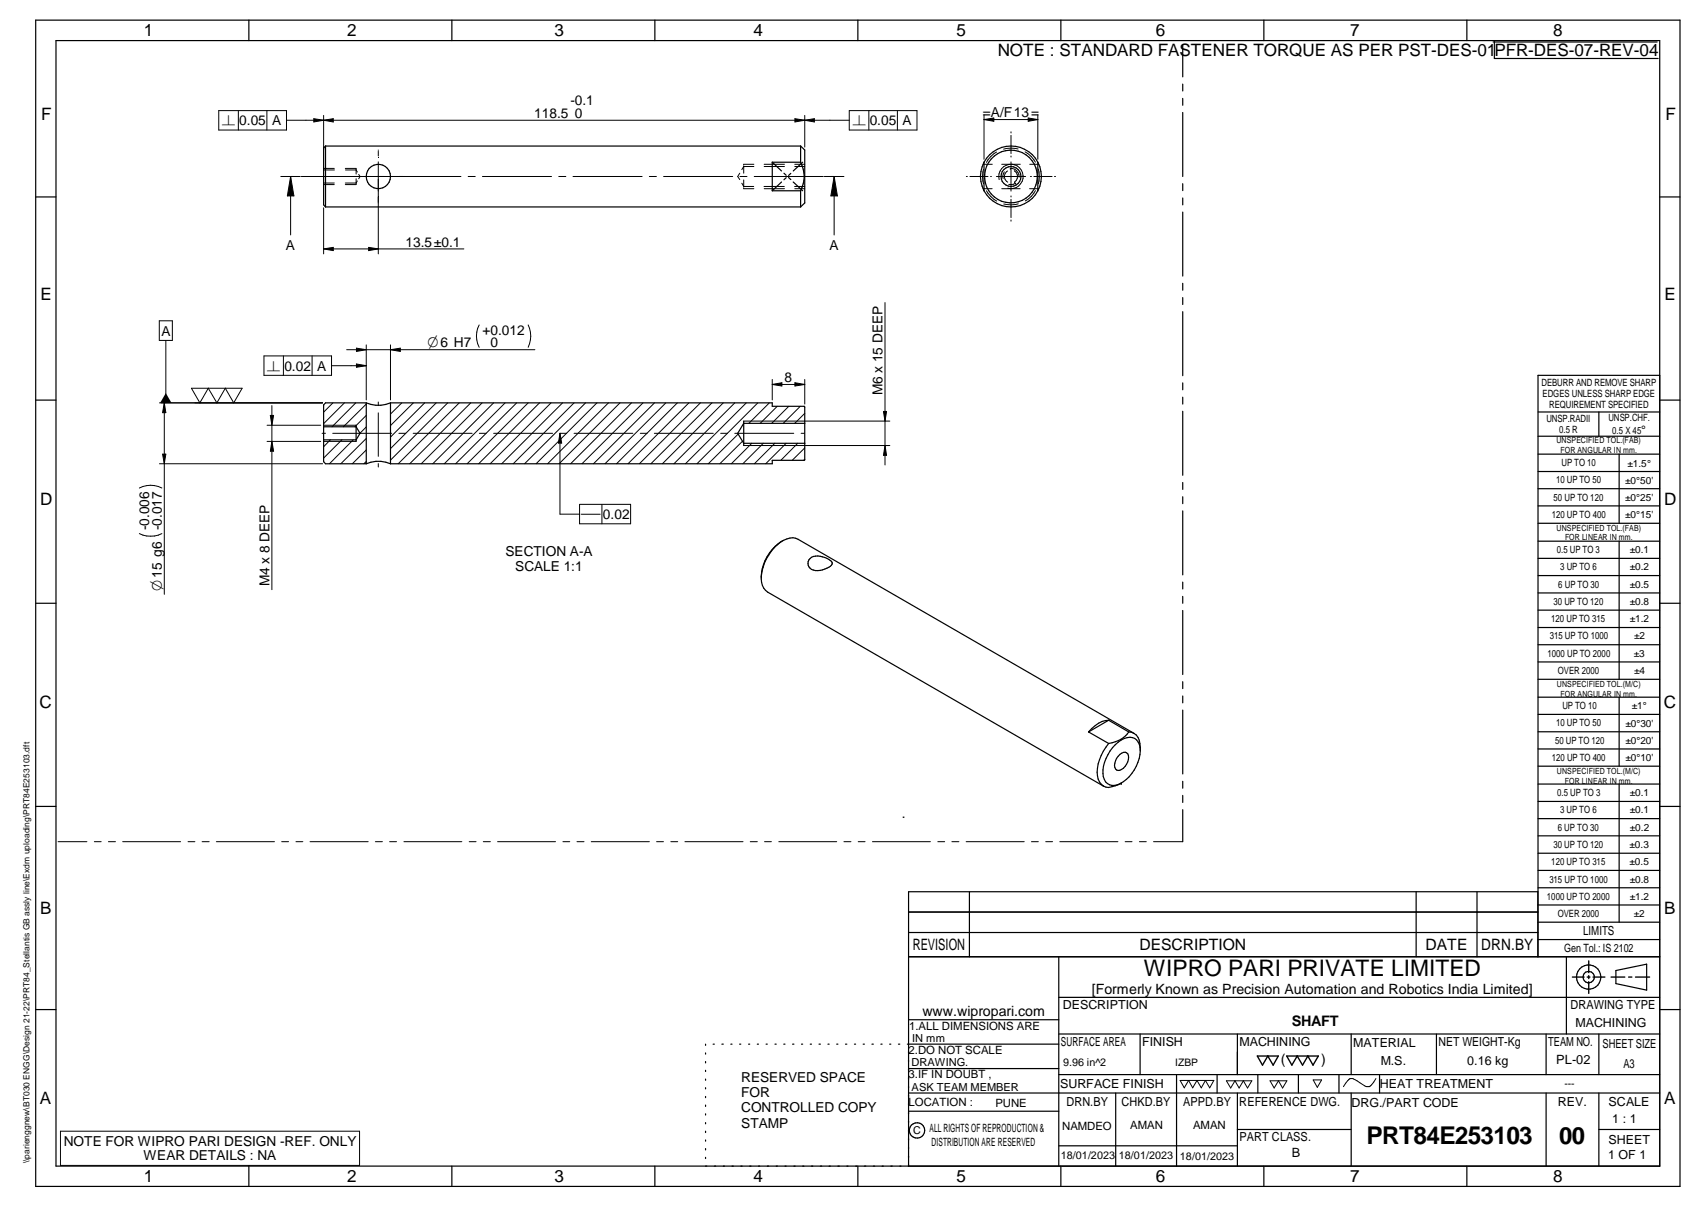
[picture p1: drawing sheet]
<svg xmlns="http://www.w3.org/2000/svg" width="420mm" height="297mm" viewBox="0 0 420 297" stroke-linecap="round" stroke-linejoin="round" font-family="sans-serif">
<g fill="none" stroke="#000" stroke-width=".3">
<path d="M8.8 5h405v287h-405zM13.8 10h395v277h-395zM61.3 5v5M111.3 5v5M161.3 5v5M211.3 5v5M261.3 5v5M291.3 11.1v7.8M311.3 5v5M361.3 5v5M367.7 10.3h40.4M368 10.2v4.2h40.4"/>
<path d="M80.2 35.9l-.5 .5v14l.5 .5M80.2 35.9v15M80.2 35.9h117M190.2 39.9v7M190.2 39.9h7M190.2 39.9l2.3 2.2M197.2 35.9l1 1v13.1l-1 .9M197.2 35.9v4M197.2 39.9a7.4 7.4 0 0 1 0 7M197.7 39.9l-2.3 2.2M242.3 39.9a7.5 7.5 0 0 1 13.3 0M242.3 39.9v7"/>
<path d="M242.3 39.9a7.4 7.4 0 0 0 0 7M255.6 39.9v7M255.6 39.9a7.4 7.4 0 0 1 0 7M291.3 20.7v1.7M291.3 24.2v1.7M291.3 27.7v15.7M8.8 48.5h5M80.2 50.9h117M190.2 46.9h7M192.5 44.8l-2.3 2.1M193.1 42.6l.5 .5M193.6 43.7l-.5 .5"/>
<path d="M194.2 43.7l.6 .5M194.8 42.7l-.6 .5M195.4 44.8l2.3 2.1M197.2 46.9v4M242.3 46.9a7.5 7.5 0 0 0 13.3 0M291.3 45.2v1.7M291.3 48.7v1.7M291.3 52.2v15.7M408.8 48.5h5M291.3 69.7v1.7M291.3 73.2v1.7M291.3 76.7v15.8"/>
<path d="M8.8 98.5h5M90.2 99.1h-10l-.5 .6v13.9l.5 .5h10M90.2 99.1v15M90.2 99.1a7.5 7.5 0 0 0 6 0M96.2 99.1h94v.9h7.9l.1 .2v13l-.1 .1h-7.9v.8h-94M96.2 99.1v15M291.3 94.2v1.7M291.3 97.7v1.7M408.8 98.5h5M408.8 92.4h-30v143.1M79.7 105h8l1 1.6-1 1.6h-8M87.7 104.6v4"/>
<path d="M90.2 114.1a7.5 7.5 0 0 1 6 0M183.2 103.6v6M198.2 104.2h-15l-1.5 2.4 1.5 2.5h15M291.3 101.2v15.8M291.3 118.7v1.7M378.8 101.4h30M378.8 107.4h30M378.8 111.8h30M378.8 116h30M393.8 101.4v6M398.8 111.8v17M192.8 133.1a10.9 10.9 0 0 0-5.3 9.1"/>
<path d="M199.5 137.5a3.9 3.9 0 0 1 4.6 .2 .98 .98 0 0 1 .9 .9 .98 .98 0 0 1-.9 1 4.3 4.3 0 0 1-4.6 .2 1.64 1.64 0 0 1 0-2.3zM291.3 122.3v1.7M291.3 125.7v15.8M378.8 120.3h30M378.8 124.5h30M378.8 128.8h30M378.8 133.2h30M378.8 137.4h30M398.8 133.2v34M8.8 148.5h5M291.3 143.3v1.6M291.3 146.8v1.7"/>
<path d="M291.3 150.2v15.8M378.8 141.6h30M378.8 145.9h30M378.8 150.2h30M378.8 154.4h30M378.8 158.7h30M408.8 148.5h5M273 177.2a6.9 6.9 0 0 0-4.9 2.9M273 177.2l-4.9 2.9M273 177.2l5 2.9M291.3 167.8v1.7M291.3 171.3v1.7"/>
<path d="M291.3 174.8v15.7M378.8 162.9h30M378.8 167.2h30M378.8 171.6h30M378.8 175.8h30M398.8 171.6v17M8.8 198.5h5M268.1 180.1l4.9 2.9M273 183a11.2 11.2 0 0 0-2.7 7.9 2.79 2.79 0 0 0 3.6 2.7l2.2-.9M274.7 183.3a4.4 4.4 0 0 1 4.8-1.6 3.7 3.7 0 0 1 1.2 4 9.8 9.8 0 0 1-5.5 7.4 2.64 2.64 0 0 1-3.6-2.8 10.1 10.1 0 0 1 3.1-7zM275.8 185.7a1.22 1.22 0 0 1 1.6-.4 1.22 1.22 0 0 1 .5 1.6l-.2 .6a2.9 2.9 0 0 1-2.3 2.1 1.55 1.55 0 0 1-.7-2.4zM276.1 192.7h.1"/>
<path d="M276.2 192.7h-.1M278 180.1a2.82 2.82 0 0 1 2.7 2.9l.1 1.7M278 180.1a6.8 6.8 0 0 1-5 2.9M279.3 180.5l-82.8-47.8a4.5 4.5 0 0 0-5.1 1.4 11.2 11.2 0 0 0-3.8 9.2 3.4 3.4 0 0 0 1.4 2.4l82.8 47.8M291.3 192.3v1.7M291.3 195.7v1.8M291.3 199.3v7.8M378.8 180.1h30M378.8 184.3h30M378.8 188.6h30M378.8 193h30M378.8 197.2h30"/>
<path d="M398.8 193v33.9M408.8 198.5h5M238.7 219.5v16M348.8 219.5v16M363.8 219.5v16M378.8 201.5h30M378.8 205.7h30M378.8 210h30M378.8 214.2h30M378.8 218.5h30M223.8 235.5h185M223.8 229.5h154.9"/>
<path d="M223.8 224.5h154.9M260.8 235.5v51.5M378.7 235.5v-16h-154.9v67.5M378.8 222.7h30M378.8 226.9h30M378.8 231.2h30M385.8 235.5v19M398 238.8l7.5-1.5v6.4l-7.5-1.6zM8.8 248.5h5M173.8 257v.3M173.8 259.1v.3M175.6 257h.3"/>
<path d="M177.8 257h.3M180 257h.3M182.1 257h.3M184.4 257h.2M186.5 257h.3M188.7 257h.3M190.9 257h.3M193 257h.3M195.2 257h.3M197.4 257h.3M199.5 257h.3M201.7 257h.3"/>
<path d="M203.9 257h.3M206.1 257h.3M208.2 257h.4M210.4 257h.3M212.6 257h.3M214.7 257h.4M216.9 257h.3M219.1 257h.3M221.3 257h.3M223.5 257h37.3M223.8 251h37M260.8 245.4h148"/>
<path d="M260.8 254.5h148M280.8 254.5v10M304.7 254.5v10M332.8 254.5v10M353.8 254.5v10M380.8 254.5v10M393.8 254.5v10M408.8 248.5h5M173.8 261.2v.4M173.8 263.4v.3M173.8 265.6v.3M173.8 267.7v.3"/>
<path d="M173.8 269.8v.3M173.8 271.9v.4M173.8 274.1v.3M173.8 276.3v.3M173.8 278.4v.3M223.8 273.5h37M223.8 269h185M223.8 263h37M260.8 264.5h148M274.8 269v18M289.8 264.5v22.5M299.8 264.5v4.5"/>
<path d="M304.7 269v18M304.7 278h28.1M309.8 264.5v4.5M319.8 264.5v4.5M329.8 264.5v4.5M332.8 269v18M339.8 264.5v4.5M380.8 269v18M393.8 269v18M393.8 278h15M61.3 287v5M111.3 287v5"/>
<path d="M161.3 287v5M173.8 280.5v.3M173.8 282.7v.3M173.8 284.8v.3M211.3 287v5M260.8 282h43.9M261.3 287v5M311.3 287v5M361.3 287v5"/>
<circle cx="93.2" cy="43.4" r="2.99"/>
<circle cx="249" cy="43.4" r="6.5"/>
<circle cx="249" cy="43.4" r="2.45"/>
<circle cx="391.3" cy="240.5" r="2.99"/>
<circle cx="391.3" cy="240.5" r="1.4"/>
<circle cx="225.9" cy="278.2" r="1.89"/>
</g>
<g fill="none" stroke="#000" stroke-width=".25">
<path d="M53.9 27.2h16.7v4.8h-16.7zM58.7 27.2v4.8M65.7 27.2v4.8M70.6 29.6h138.6M77.3 29.2l2.4 .4-2.4 .4zM79.7 28.4v8.5M79.7 29.6l2.4-.4v.8zM93.2 36.9v.1M93.2 37.2v1.2M93.2 39.8v22.7M195.8 29.2l2.4 .4-2.4 .4zM198.2 28.4v7.8"/>
<path d="M198.2 29.6l2.4-.4v.8zM209.2 27.2h16.6v4.8h-16.6zM214 27.2v4.8M221 27.2v4.8M242.3 28.2v11M242.3 29.4l2.5-.4v.8zM242.3 29.4h13.3M245.4 37.4a6.4 6.4 0 0 0-2.5 2.6M249 32.4v.3M249 33.3v4.5M249 38.4v.3M249 39.8v7.2"/>
<path d="M250.7 36.7a6.9 6.9 0 0 0-3.5 0M252.5 37.4a6.1 6.1 0 0 1 2.5 2.5M253.2 29l2.4 .4-2.4 .4zM255.6 28.2v11M69.2 43.4h4.7M71.6 43.4v14.4M71.6 43.4l.8 4.8h-1.6zM74.2 43.4h39.3M79.7 41.8h2.7M79.7 45h2.6M79.7 41.4h2.6M79.7 45.4h2.6"/>
<path d="M79.7 51.1v11.4M85 41.4l2.7 .1M85.1 41.8h2.6l.3 .5M87.7 41.7v1.1M87.7 44v1.2M87.7 45.3l-2.7 .1M88 44.5l-.3 .5h-2.7M88.3 42.9l.4 .5-.4 .6M115.3 43.4h1.7M118.8 43.4h17M137.6 43.4h1.8M141.1 43.4h17"/>
<path d="M159.9 43.4h1.8M163.4 43.4h17.1M182.2 42.6l-.5 .8 .5 .8M182.2 43.4h1.8M182.7 45.1l.5 .8h2.4M183.2 40.8v1.8M183.2 44.3v1.8M183.2 46.3v.1h2.5M185.7 40.4h-2.5v.2M185.7 41h-2.5l-.5 .7M185.7 43.4h17.1M188.2 45.9h5"/>
<path d="M188.2 41h5M188.2 46.4h5M188.2 40.4h5M195.7 45.9h2.5M195.7 41h2.5M195.7 46.4h2.5M195.7 40.4h2.5M203 43.4h4.8M205.4 43.4l.8 4.8h-1.6zM205.4 43.4v14.4M238 43.4h.2M238.9 43.4h4.4"/>
<path d="M242.1 46.4h2.2M242.1 40.4h2.3M242.2 41.7a6.5 6.5 0 0 0 0 3.6M242.9 46.9a6.9 6.9 0 0 0 2.6 2.6M244 43.4h.2M245.4 43.4h7.2M246.1 44.2a3 3 0 0 1 2.6-3.8 3 3 0 0 1 3.3 3.3 3 3 0 0 1-3.8 2.6M246.7 46.4h4.5M246.7 40.4h4.6M247.3 42.3l-.3 1.1v.5M248.1 42.1a1.58 1.58 0 0 0 .1 2.7M248.8 41.4h.1"/>
<path d="M248.8 41.4a2.04 2.04 0 0 1 2.2 2.2M249 48.2v.3M249 49.1v4.5M249 54.1v.3M249.8 42a1.63 1.63 0 0 1 .1 2.8M249.9 44.8h.1M250.1 45.1h.1M250.1 45.1l-.5 .2-1.2 .1M250.8 50.2a6.9 6.9 0 0 1-3.6 0M253.6 46.4h2.3M253.6 40.4h2.3M253.8 43.4h.2"/>
<path d="M254.6 43.4h4.5M255 46.9a5.7 5.7 0 0 1-2.5 2.5M255.7 41.6a6.5 6.5 0 0 1 0 3.6M259.7 43.4h.3M39.2 79h3.2v4.8h-3.2zM79.7 61.3l2.4-.4v.8zM79.7 61.3h34.5M90.8 60.9l2.4 .4-2.4 .4zM118 80a5.9 5.9 0 0 0 0 5.5M130.1 80a6.3 6.3 0 0 1 0 5.5M218 74.5v39.9M39.3 99.1h40.1"/>
<path d="M40.5 99.1l.3 2.5h-.8zM40.5 99.1v47.2M40.8 83.8v15.3M47.1 95.5h12.5l-2 3.6-2.1-3.6-2.1 3.6-2.1-3.6-2.1 3.6zM65 87.6h16.6v4.8h-16.6zM67 99.8v45.3M69.8 87.6v4.8M76.9 87.6v4.8M81.6 90h8.6M82 99.1l-2.3 2.3M84.8 99.1l-5.1 5.2M85.4 86.1h46.3"/>
<path d="M87.6 99.1l-5.8 5.9M87.8 89.6l2.4 .4-2.4 .4zM87.8 85.7l2.4 .4-2.4 .4zM90.2 99.4l-5.6 5.6M90.2 84.9v13.5M93.2 98.9v.9M96.2 84.9v13.5M96.2 86.1l2.4-.4v.8zM99 99.1l-2.8 2.8M101.8 99.1l-5.6 5.6M104.6 99.1l-8.4 8.5M107.4 99.1l-11.2 11.3"/>
<path d="M110.3 99.1l-14.1 14.1M113.1 99.1l-15 15M115.9 99.1l-15 15M118.7 99.1l-15 15M121.6 99.1l-15 15M124.4 99.1l-15 15M127.2 99.1l-15 15M130.1 99.1l-15 15M132.9 99.1l-15 15M135.7 99.1l-15 15M138.5 99.1l-14.9 15M141.4 99.1l-15 15"/>
<path d="M144.2 99.1l-15 15M147 99.1l-15 15M149.8 99.1l-14.9 15M152.7 99.1l-15 15M155.5 99.1l-15 15M158.4 99.1l-15.1 15M161.2 99.1l-15 15M164 99.1l-15 15M166.8 99.1l-15 15M169.7 99.1l-15 15M172.5 99.1l-15 15M175.3 99.1l-15 15"/>
<path d="M178.1 99.1l-15 15M181 99.1l-15 15M183.8 99.1l-15 15M186.6 99.1l-14.9 15M189.5 99.1l-5.1 5.1M190.2 93.4v5M190.2 94.6l2.4-.4v.8zM190.2 94.6h8M191.4 100l-4.2 4.2M194.3 100l-4.2 4.2M195.8 94.2l2.4 .4-2.4 .4zM197.1 100l-4.2 4.2"/>
<path d="M198.2 93.4v6M39.3 114.1h40.1M40 111.8h.8l-.3 2.3zM65.8 104.6h13.2M65.8 108.6h13.2M66.6 102.2h.8l-.4 2.4zM67 108.6l.4 2.4h-.8zM79.3 106.6h.9M79.7 104.6h8M79.7 108.6h8M81.4 108.2l-1.7 1.7M81.9 106.6h14.6"/>
<path d="M84.2 108.2l-4.5 4.5M87 108.2l-5.9 5.9M90.2 102.2l-2.8 2.8M90.2 105.1l-1.6 1.5M90.2 107.9l-6.3 6.2M90.2 110.7l-3.4 3.4M90.2 113.6l-.6 .5M93.2 101.6v10.7M93.2 114.1v.8M98.2 106.6h1.7M101.8 106.6h14.5M118.1 106.6h1.6"/>
<path d="M121.6 106.6h14.5M137.9 106.6h1.7M137.9 106.6v19.9h4.8M137.9 106.6l.4 2.5h-.8zM141.4 106.6h14.5M157.7 106.6h1.7M161.2 106.6h14.5M177.5 106.6h1.7M181 106.6h14.5M181.8 106.8l-7.4 7.3M182.9 108.6l-5.6 5.5M183.2 109.6h35.9"/>
<path d="M183.2 103.6h35.9M185.2 109.1l-5.1 5M188 109.1l-5 5M190.8 109.1l-5 5M193.6 109.1l-5 5M196.5 109.1l-4.2 4.2M197.3 106.6h.9M198.2 101.7l-2.5 2.5M198.2 110.2l-3.1 3.1M198.2 113l-.3 .3M217.6 101.3h.7l-.3 2.3zM218 109.6l.3 2.5h-.7z"/>
<path d="M34.3 131.3a6.4 6.4 0 0 0 5.6 0M34.3 120.1a6 6 0 0 1 5.6 0M142.7 124.1h12.6v4.8h-12.6zM148.2 124.1v4.8M14.3 207.1h7.1M23.2 207.1h1.7M26.7 207.1h1.7M30.2 207.1h14.3M46.3 207.1h1.7M49.8 207.1h1.7M53.3 207.1h14.3M69.4 207.1h1.7"/>
<path d="M72.9 207.1h1.7M76.4 207.1h14.3M92.4 207.1h1.8M96 207.1h1.7M99.5 207.1h14.2M115.6 207.1h1.7M119 207.1h1.8M122.5 207.1h14.3M138.6 207.1h1.7M142.1 207.1h1.7M145.6 207.1h14.3M161.7 207.1h1.7"/>
<path d="M165.2 207.1h1.7M168.7 207.1h14.3M184.8 207.1h1.7M188.3 207.1h1.7M191.8 207.1h14.3M207.8 207.1h1.8M211.4 207.1h1.7M214.9 207.1h14.2M231 207.1h1.7M234.4 207.1h1.8M237.9 207.1h14.4M254 207.1h1.7"/>
<path d="M257.5 207.1h1.7M261 207.1h14.3M277.1 207.1h1.7M280.6 207.1h1.7M284.1 207.1h7.2M14.9 278.4h73.7v8.4h-73.7zM290.6 265.9h8.3l-1 1.8-1-1.8-1 1.8-1.1-1.8-1.1 1.8-1-1.8-1 1.8zM302 266h6.3l-1.1 1.8-1-1.8-1 1.8-1-1.8-1.1 1.8zM312.8 266h4.1l-1 1.8-1-1.8-1.1 1.8zM323.4 265.8h2.1l-1.1 1.8zM338.9 265.4l-.6 .9a1.71 1.71 0 0 1-1.9 1.1l-2.2-1.4a1.61 1.61 0 0 0-2.8 .6l-.5 .8"/>
</g>
<path d="M391.3 236.5v2.9M309.7 259.9h5.1l-1.2 2.2-1.4-2.2-1.3 2.2zM316.9 259.9h7.8l-1.3 2.2-1.3-2.2-1.3 2.2-1.3-2.2-1.3 2.2zM387.3 240.5h2.8M390.9 240.5h.7M391.3 240.1v.7M391.3 241.6v2.9M392.3 240.5h3M396.8 240.5h3.4M401.1 240.5h.8M402.8 240.5h3.5" fill="none" stroke="#000" stroke-width=".34"/>
<g fill="#000">
<path d="M77.3 29.2l2.4 .4-2.4 .4zM79.7 29.6l2.4-.4v.8zM195.8 29.2l2.4 .4-2.4 .4zM198.2 29.6l2.4-.4v.8zM242.3 29.4l2.5-.4v.8zM253.2 29l2.4 .4-2.4 .4zM71.6 43.4l.8 4.8h-1.6zM205.4 43.4l.8 4.8h-1.6zM79.7 61.3l2.4-.4v.8zM90.8 60.9l2.4 .4-2.4 .4zM40.8 96.7l1.4 2.4h-2.8zM87.8 89.6l2.4 .4-2.4 .4z"/>
<path d="M87.8 85.7l2.4 .4-2.4 .4zM96.2 86.1l2.4-.4v.8zM190.2 94.6l2.4-.4v.8zM195.8 94.2l2.4 .4-2.4 .4zM40.5 99.1l.3 2.5h-.8zM40 111.8h.8l-.3 2.3zM66.6 102.2h.8l-.4 2.4zM67 108.6l.4 2.4h-.8zM137.9 106.6l.4 2.5h-.8zM217.6 101.3h.7l-.3 2.3zM218 109.6l.3 2.5h-.7z"/>
</g>
<text font-size="6" x="336.6" y="281.6">PRT84E253103</text>
<text font-size="5.9" x="384" y="281.6">00</text>
<text font-size="5.6" x="281.7" y="240.2">WIPRO PARI PRIVATE LIMITED</text>
<g font-size="4.2">
<text x="35.4" y="9">1</text>
<text x="85.5" y="8.9">2</text>
<text x="136.6" y="9">3</text>
<text x="185.6" y="9">4</text>
<text x="235.6" y="9">5</text>
<text x="284.6" y="8.8">6</text>
<text x="332.6" y="9">7</text>
<text x="382.6" y="9">8</text>
<text x="245.7" y="13.8">NOTE : STANDARD FASTENER TORQUE AS PER PST-DES-01</text>
<text x="368" y="13.9">PFR-DES-07-REV-04</text>
<text x="10.1" y="29.6">F</text>
<text x="410.2" y="29.6">F</text>
<text x="9.9" y="73.9">E</text>
<text x="409.9" y="73.9">E</text>
<text x="9.9" y="124.2">D</text>
<text x="409.9" y="124.2">D</text>
<text x="9.7" y="174.3">C</text>
<text x="409.7" y="174.3">C</text>
<text x="9.9" y="225">B</text>
<text x="409.8" y="225">B</text>
<text x="9.8" y="271.7">A</text>
<text x="409.8" y="271.7">A</text>
<text x="35.4" y="291">1</text>
<text x="85.5" y="290.9">2</text>
<text x="136.6" y="291">3</text>
<text x="185.6" y="291">4</text>
<text x="235.6" y="291">5</text>
<text x="284.6" y="290.8">6</text>
<text x="332.6" y="291">7</text>
<text x="382.6" y="291">8</text>
</g>
<g font-size="3.9">
<text x="224.8" y="233.8">REVISION</text>
<text x="280.7" y="233.8">DESCRIPTION</text>
<text x="351.1" y="233.8">DATE</text>
<text x="364.8" y="233.8">DRN.BY</text>
</g>
<g font-size="3.7">
<text x="54.6" y="30.8">n</text>
<text x="209.9" y="30.8">n</text>
<text x="105.3" y="85.5">O6 H7</text>
<text x="65.7" y="91.2">n</text>
<text x="142.9" y="127.7">t</text>
<text x="39.9" y="145.4" transform="rotate(-90 39.9 145.4)">O15 g6</text>
</g>
<text font-size="3.6" x="318.2" y="252.6">SHAFT</text>
<g font-size="3.5">
<text x="268.9" y="244.7">[Formerly Known as Precision Automation and Robotics India Limited]</text>
<text x="227.2" y="250">www.wipropari.com</text>
<text x="315.4" y="261.8">(</text>
<text x="325.4" y="261.8">)</text>
</g>
<g font-size="3.4">
<text x="131.6" y="29">118.5</text>
<text x="140.5" y="25.9">-0.1</text>
<text x="141.6" y="29">0</text>
<text x="242.1" y="28.8">=A/F13=</text>
<text x="58.9" y="30.8">0.05 A</text>
<text x="214.2" y="30.8">0.05 A</text>
<text x="70.4" y="61.4">A</text>
<text x="99.9" y="60.7">13.5±0.1</text>
<text x="204.3" y="61.4">A</text>
<text x="39.7" y="82.6">A</text>
<text x="118.9" y="82.3">+0.012</text>
<text x="120.8" y="85.5">0</text>
<text x="70.1" y="91.2">0.02 A</text>
<text x="193.2" y="94">8</text>
<text x="217.4" y="97.3" transform="rotate(-90 217.4 97.3)">M6 x 15 DEEP</text>
<text x="36.7" y="130.5" transform="rotate(-90 36.7 130.5)">-0.006</text>
<text x="39.9" y="130.5" transform="rotate(-90 39.9 130.5)">-0.017</text>
<text x="148.5" y="127.7">0.02</text>
<text x="124.5" y="136.9">SECTION A-A</text>
<text x="126.9" y="140.5">SCALE 1:1</text>
<text x="66.4" y="144.3" transform="rotate(-90 66.4 144.3)">M4 x 8 DEEP</text>
<text x="222.1" y="201.3">.</text>
<text x="182.6" y="266.2">RESERVED SPACE</text>
<text x="182.6" y="270">FOR</text>
<text x="182.6" y="273.7">CONTROLLED COPY</text>
<text x="15.7" y="282">NOTE FOR WIPRO PARI DESIGN -REF. ONLY</text>
<text x="182.6" y="277.5">STAMP</text>
<text x="35.4" y="285.6">WEAR DETAILS : NA</text>
</g>
<g font-size="3.1">
<text x="389.9" y="230.2">LIMITS</text>
<text x="261.7" y="248.3">DESCRIPTION</text>
<text x="386.8" y="248.4">DRAWING TYPE</text>
<text x="261.3" y="257.5">SURFACE AREA</text>
<text x="281.3" y="257.5">FINISH</text>
<text x="305.3" y="257.5">MACHINING</text>
<text x="333.3" y="257.6">MATERIAL</text>
<text x="354.3" y="257.4">NET WEIGHT-Kg</text>
<text x="381.3" y="257.4">TEAM NO.</text>
<text x="388" y="252.8">MACHINING</text>
<text x="394.7" y="257.9">SHEET SIZE</text>
<text x="340.1" y="262.1">M.S.</text>
<text x="361.3" y="262.1">0.16 kg</text>
<text x="383.3" y="262">PL-02</text>
<text x="399.8" y="262.8">A3</text>
<text x="261.1" y="267.7">SURFACE FINISH</text>
<text x="339.8" y="267.8">HEAT TREATMENT</text>
<text x="262.6" y="272.2">DRN.BY</text>
<text x="276.2" y="272.1">CHKD.BY</text>
<text x="291.4" y="272.2">APPD.BY</text>
<text x="305.2" y="272.1">REFERENCE DWG.</text>
<text x="332.9" y="272.4">DRG./PART CODE</text>
<text x="383.7" y="272.2">REV.</text>
<text x="396.2" y="272.3">SCALE</text>
<text x="305.3" y="280.8">PART CLASS.</text>
<text x="396.1" y="281.4">SHEET</text>
<text x="397.1" y="276.4">1 : 1</text>
<text x="318.1" y="284.7">B</text>
<text x="396.1" y="285.3">1 OF 1</text>
</g>
<text font-size="3" x="404.2" y="106.8">°</text>
<g font-size="2.8">
<text x="385.2" y="234.4">Gen Tol.: IS 2102</text>
<text x="223.9" y="253.4">1.ALL DIMENSIONS ARE</text>
<text x="223.8" y="259.3">2.DO NOT SCALE</text>
<text x="223.8" y="265.4">3.IF IN DOUBT ,</text>
<text x="223.8" y="272.2">LOCATION :</text>
<text x="245.1" y="272.4">PUNE</text>
<text x="228.9" y="278.7">ALL RIGHTS OF REPRODUCTION &amp;</text>
<text x="261.6" y="278">NAMDEO</text>
<text x="278.3" y="277.7">AMAN</text>
<text x="293.8" y="277.9">AMAN</text>
<text x="229.4" y="282.1">DISTRIBUTION ARE RESERVED</text>
</g>
<g font-size="2.7">
<text x="224.7" y="256.4">IN mm</text>
<text x="224.5" y="262.4">DRAWING.</text>
<text x="261.8" y="262.3">9.96 in^2</text>
<text x="224.5" y="268.4">ASK TEAM MEMBER</text>
<text x="224.9" y="279.2">C</text>
<text x="261.3" y="285.2">18/01/2023</text>
<text x="275.6" y="285.2">18/01/2023</text>
<text x="290.6" y="285.4">18/01/2023</text>
</g>
<g font-size="2.5">
<text x="379.6" y="95">DEBURR AND REMOVE SHARP</text>
<text x="379.9" y="97.7">EDGES UNLESS SHARP EDGE</text>
<text x="381.5" y="100.5">REQUIREMENT SPECIFIED</text>
<text x="380.9" y="103.8">UNSP.RADII</text>
<text x="384" y="106.6">0.5 R</text>
<text x="396.1" y="103.6">UNSP.CHF.</text>
<text x="397.1" y="106.8">0.5 X 45</text>
<text x="383.2" y="119">10 UP TO 50</text>
<text x="384.6" y="114.7">UP TO 10</text>
<text x="400.3" y="119">±0°50'</text>
<text x="400.8" y="114.8">±1.5°</text>
<text x="382.6" y="123.2">50 UP TO 120</text>
<text x="400.3" y="123.2">±0°25'</text>
<text x="382.2" y="127.4">120 UP TO 400</text>
<text x="400.3" y="127.4">±0°15'</text>
<text x="383.4" y="136.1">0.5 UP TO 3</text>
<text x="401.4" y="136.1">±0.1</text>
<text x="384.2" y="140.4">3 UP TO 6</text>
<text x="401.4" y="140.3">±0.2</text>
<text x="382.6" y="148.8">30 UP TO 120</text>
<text x="383.8" y="144.6">6 UP TO 30</text>
<text x="401.4" y="148.9">±0.8</text>
<text x="401.4" y="144.7">±0.5</text>
<text x="382" y="153.1">120 UP TO 315</text>
<text x="401.4" y="153.1">±1.2</text>
<text x="381.2" y="161.6">1000 UP TO 2000</text>
<text x="381.7" y="157.4">315 UP TO 1000</text>
<text x="402.4" y="161.6">±3</text>
<text x="402.5" y="157.4">±2</text>
<text x="383.7" y="165.9">OVER 2000</text>
<text x="402.5" y="165.9">±4</text>
<text x="383.2" y="178.8">10 UP TO 50</text>
<text x="384.8" y="174.5">UP TO 10</text>
<text x="400.3" y="178.8">±0°30'</text>
<text x="401.9" y="174.6">±1°</text>
<text x="383" y="183">50 UP TO 120</text>
<text x="400.3" y="183.1">±0°20'</text>
<text x="382.2" y="187.3">120 UP TO 400</text>
<text x="400.3" y="187.3">±0°10'</text>
<text x="383.5" y="195.9">0.5 UP TO 3</text>
<text x="401.4" y="196">±0.1</text>
<text x="384.2" y="200.1">3 UP TO 6</text>
<text x="401.4" y="200.2">±0.1</text>
<text x="382.6" y="208.7">30 UP TO 120</text>
<text x="383.7" y="204.4">6 UP TO 30</text>
<text x="401.4" y="208.7">±0.3</text>
<text x="401.4" y="204.4">±0.2</text>
<text x="382" y="213">120 UP TO 315</text>
<text x="401.4" y="212.9">±0.5</text>
<text x="381" y="221.4">1000 UP TO 2000</text>
<text x="381.6" y="217.2">315 UP TO 1000</text>
<text x="401.4" y="221.4">±1.2</text>
<text x="401.4" y="217.2">±0.8</text>
<text x="383.7" y="225.7">OVER 2000</text>
<text x="402.4" y="225.7">±2</text>
<text x="289.5" y="262.3">IZBP</text>
<text x="385.3" y="267.5">---</text>
</g>
<g font-size="2.1">
<text x="383.3" y="109.1">UNSPECIFIED TOL.(FAB)</text>
<text x="384.3" y="111.4">FOR ANGULAR IN mm.</text>
<text x="383.4" y="130.6">UNSPECIFIED TOL.(FAB)</text>
<text x="385.4" y="133">FOR LINEAR IN mm.</text>
<text x="383.4" y="169">UNSPECIFIED TOL.(M/C)</text>
<text x="384.3" y="171.4">FOR ANGULAR IN mm.</text>
<text x="383.4" y="190.5">UNSPECIFIED TOL.(M/C)</text>
<text x="385.4" y="192.8">FOR LINEAR IN mm.</text>
<text x="7.2" y="286.3" transform="rotate(-90 7.2 286.3)">\\parienggnew\BT030 ENGG\Design 21-22\PRT84_Stellantis GB assly line\Exdm uploading\PRT84E253103.dft</text>
</g>
</svg>
